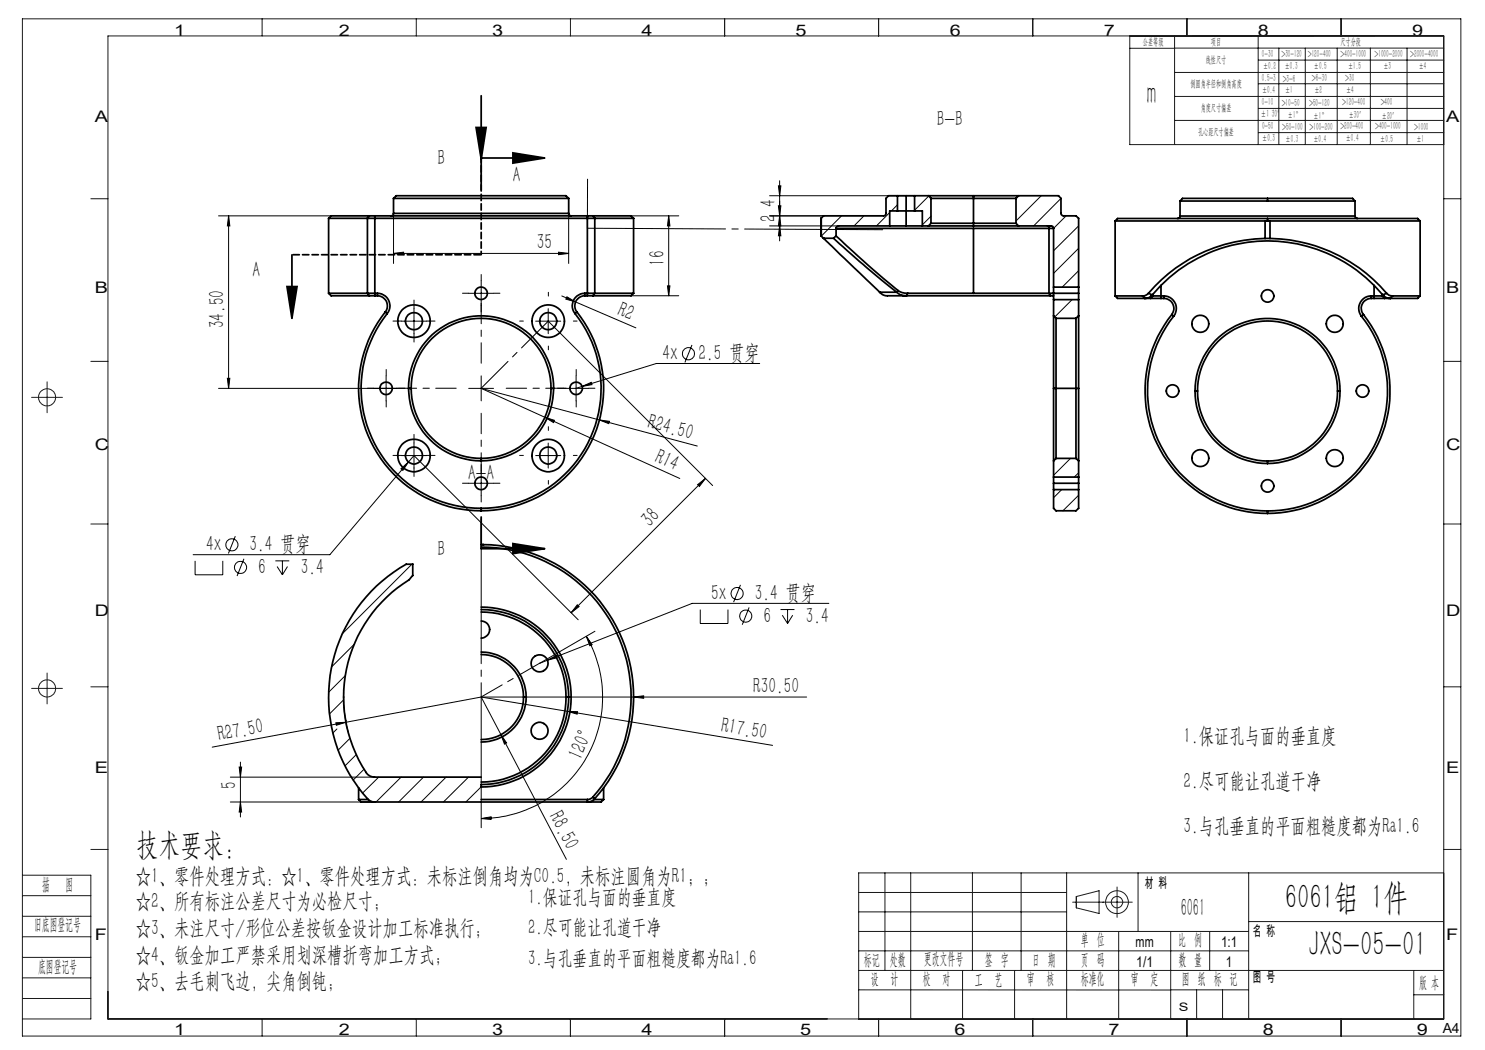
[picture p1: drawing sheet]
<svg xmlns="http://www.w3.org/2000/svg" width="297mm" height="210mm" viewBox="0 0 297 210" stroke-linecap="round" stroke-linejoin="round" font-family="sans-serif">
<g fill="none" stroke="#000" stroke-width=".2">
<path d="M117.5 35.8v9.9M153.9 39.1h29M155.7 37.2h.5l-.3 1.9zM155.9 36.2v12M185.7 39.2l-2.8 2.8M203.8 39.1l-.6 .6M208.2 39.1l-5 5.1M212.2 39.7l-5.5 5.5M43.7 43.2h22.5M45.7 43.2v34.5M45.7 43.2l.3 2h-.5zM78.7 50.7l2-.3v.5z"/>
<path d="M78.7 42.7v10M78.7 50.7h35M93.7 58.7h5M96.2 56.2v5M111.7 50.4l2 .3-2 .2zM112.4 59.2l2.7 1.2M113.4 59.4l1.7 1-1.9-.6zM113.7 42.7v10M126.2 43.2h9.5M126.2 59.2h9.5M133.5 57.2h.5l-.3 2zM133.7 43.2v16"/>
<path d="M133.7 43.2l.3 2h-.5zM153.9 45.2h13.8M155.7 41.2h.5l-.3 2zM155.9 45.2l.3 2h-.5zM155.9 43.2l.3 2h-.5zM164.7 43.2h-10.8M168.3 43.2l-4 4M172.8 43.2l-2 2M177.9 42.5l-2.6 2.7M179.5 40.9l-1.2 1.3M186.2 43.2l-1.7 1.8M213.2 43.2l-2.5 2.5"/>
<path d="M214.4 59.9l-3.4 3.5M215.7 45.2l-5 5M215.7 49.7l-5 5M215.7 54.1l-3.3 3.3M45.5 75.7h.5l-.3 2zM77.2 75.2v5M79.7 77.7h-36M80.3 64.2h5M82.8 61.7v5M93.7 77.7h5M96.2 75.2v5M107.1 64.2h5"/>
<path d="M109.6 61.7v5M109.6 64.2l32.9 32.9M112.7 77.7h5M115.1 60.4l12.1 5.2M115.2 75.2v5M116.4 77.3l1.9-.8 .1 .4zM116.4 77.3l-1.2 .4M138.4 69l-1.4 3.5M151.9 72.7h-20.6l-14.9 4.6M215.7 63.1l-.5 .6M80.2 93.8l1.5-1.4-1.1 1.7zM80.3 91.1h5"/>
<path d="M81.7 92.4l-15.7 18.5h-27.4M81.7 92.4l1.1-1.3 32.8 32.9M82.8 88.6v5M93.7 96.7h5M96.2 94.2v5M107.1 91.1h5M109 83.5l1.9 .6-.2 .4zM109 83.5l27 12.2M109 83.5l-12.8-5.8 43.3 11.5M109.6 88.6v5M119.9 84l2 .3-.2 .4zM139.5 96.9l1.6-1.2-1.2 1.6z"/>
<path d="M141.1 95.7l-26.9 26.8M212.3 97.9l-1.6 1.6M214.1 91.7l-3.4 3.4M215.7 94.6l-.9 .8M215.7 99.1l-3.1 3.1M39 112.2v2.8h5.6v-2.8M47.1 107.2l-1.4 3.5M48.8 111.8l-1.4 3.4M55.1 112.2h2.8M55.4 113.3l1.1 1.7M56.5 112.2v2.8M57.5 113.3l-1 1.7"/>
<path d="M82.4 112.8l-13.9 13.9M148.1 117l-1.4 3.4M68.7 140l-2.8 2.8M68.7 139.4a26.3 26.3 0 0 0 .9 7M69 135.1l-3.3 3.4M70.8 128.9l-4.5 4.5M96.2 139.4l4 7.5M96.2 139.4l-27 5.1M96.2 139.4h65.1M96.2 139.4l58.3 9.7M109.5 132l1.8-.9 .1 .4zM115.5 121l.3 .3-1.6 1.2z"/>
<path d="M117.3 127.3l1.1 1.6-.4 .2zM117.3 127.3a24.3 24.3 0 0 1-21.1 36.4M119 126.3l-11.1 6.4 1.6-.7M126.7 139.4l-.1 2M126.7 139.4l2-.2v.5zM140.1 121.9v2.8h5.5v-2.8M149.8 121.5l-1.4 3.4M156.1 121.9h2.8M156.5 123l1 1.7M157.5 121.9v2.8M158.5 123l-1 1.7M165.8 120.7h-27.4l-28.9 11.3"/>
<path d="M46.1 155.4h28.8M47.8 153.4h.5l-.2 2zM48.1 152.4v11M67.2 144.6l2-.1-1.9 .6zM67.4 145.8l-.8 .8M69.1 144.1h.1M69.2 144.5l-26.8 4.9M70 147.7l-2.4 2.3M71.3 150.9l-2.3 2.3M72.8 153.8l-2.2 2.2M75.7 155.4l-3.2 3.2M80.2 155.4l-5 5"/>
<path d="M84.7 155.4l-5 5M89.2 155.4l-5 5M93.7 155.4l-5 5M96.2 157.4l-3 3M100.2 146.9l1.1 1.7-.4 .2zM100.2 146.9l13.1 25M113.5 142.3h2l-.1 .5zM46.1 160.4h28.9M48.1 160.4l.2 2h-.5zM96.2 163.7l2-.3v.5z"/>
<circle cx="137.7" cy="70.7" r="1.2"/>
<circle cx="46.4" cy="109" r="1.22"/>
<circle cx="48.1" cy="113.5" r="1.22"/>
<circle cx="147.4" cy="118.7" r="1.21"/>
<circle cx="149.1" cy="123.2" r="1.21"/>
</g>
<g fill="none" stroke="#000" stroke-width=".35">
<path d="M96.2 19.1v18.9M78.7 39.7h35M78.7 39.7l.5-.6h34l.5 .6M78.7 39.7v3M95.2 25.5h2l-1 6.3zM96.2 31.6h12.7M102.6 30.6l6.3 1-6.3 1zM113.7 39.7v3M179.5 39.1h-1.8l-.5 .6v3l-.4 .5h-12.1l-.5 .5M179.5 39.1h1.7M179.5 39.1v3.1M181.2 39.1h1.7"/>
<path d="M181.2 39.1v6.1M182.9 39.1h2.8M182.9 39.1v3.1M185.7 39.1h9M185.7 39.1l.5 .6M186.2 39.7h17M186.2 39.7v5M194.7 39.1h9M194.7 39.1v6.1M203.2 39.7v5M203.7 39.1h8l.5 .6 .1 3.3 .3 .2h2.6l.5 .5v13.7M203.7 39.1l-.5 .6"/>
<path d="M253.5 39.7h-17l-.5 .5M253.5 39.7h17l.5 .5M253.5 39.7v.5M57.4 57.3h2l-1 6.4zM58.4 51v12.7M65.7 58.7h7.8M65.7 58.7l.5 .5h7.7M65.7 43.7h7.8M65.7 43.7v15M73.5 58.7h2M73.5 43.7h45.5M73.5 58.7l.4 .5"/>
<path d="M73.5 43.7v15M73.9 59.2h1.1M73.9 43.2h1.1M73.9 43.2h-7.7l-.5 .5M73.9 43.2l-.4 .5M75 43.2v16M75 43.2h42.5M75 59.2h.5M75.5 59.2a1.99 1.99 0 0 1 1.8 1.1 1.99 1.99 0 0 1-.3 2.1M75.5 58.7a2.49 2.49 0 0 1 2.2 1.4 2.49 2.49 0 0 1-.3 2.6M75.5 58.7v.5M78.7 42.7l-.1 .3-.4 .2"/>
<path d="M78.7 42.7h35M113.7 42.7l.2 .3 .3 .2M116.9 59.2a1.99 1.99 0 0 0-1.8 1.1 1.99 1.99 0 0 0 .3 2.1M116.9 58.7a2.49 2.49 0 0 0-2.2 1.4 2.49 2.49 0 0 0 .3 2.6M116.9 58.7h2.1M116.9 58.7v.5M116.9 59.2h.6M117.5 43.2h1.1M117.5 59.2h1.1M117.5 43.2v16M118.6 43.2h7.6l.5 .5M118.6 43.2l.4 .5"/>
<path d="M119 58.7h7.7M119 43.7h7.7M119 43.7v15M119 58.7l-.4 .5M126.7 58.7l-.5 .5h-7.6M126.7 43.7v15M164.2 47.2l.5 .5M164.2 43.7v3.5M164.7 47.7l11.3 10.7M164.7 47.7h.1M164.7 47.7h2M166.7 47.7h.1a222.4 222.4 0 0 0 12.6 10.7"/>
<path d="M167.2 47.2l-.5 .5M167.2 47.2l.7 .6a193.9 193.9 0 0 0 11.7 10.3M167.2 45.7h27.5M167.2 45.7v1.5M175.9 58.4l.1 .2M176 58.4a1.79 1.79 0 0 0 1.5 .8h3.8M176 58.4h3.4M177.9 45.2h-10.3l-.3 .2-.1 .3M177.9 45.2h3.3M179.4 58.4l.7 .5 1.2 .3M179.5 42.2h3.4M179.5 42.2h-1.6v3"/>
<path d="M179.6 58.1a2.97 2.97 0 0 0 1.9 .6M179.6 58.1l-.2 .3M181.2 45.2h3.3M181.3 59.2h28.8M181.5 58.7h13.2M181.5 58.7l-.2 .5M182.9 42.2h1.6v3M184.5 45.2h1.2M185.7 45.2h9M186.2 44.7h17M186.2 44.7l-.5 .5M194.7 45.7h15.1"/>
<path d="M194.7 45.2h9M194.7 58.7h15.1M194.7 45.7v13M203.2 44.7l.5 .5M203.7 45.2h6.6l.3 .1 .1 .4M209.5 45.2l.2 .1 .1 .4M209.8 45.7h.9M209.8 58.7h.9M209.8 45.7v13M209.8 58.7l.3 .5M210.1 59.2h.6M210.7 58.7v1.2"/>
<path d="M210.7 57.4v1.3M210.7 58.7h5M210.7 57.4h5M210.7 45.7v11.7M210.7 59.9v3.3M210.7 59.9h5M215.7 58.7v1.2M215.7 57.4v1.3M215.7 59.9v3.3M223 44.2h30M223 59.2h5.5M223 59.2l.5 .5h5.5"/>
<path d="M223 44.2v15M228.5 59.2l.5 .5M229 59.7h1.1M229.7 58.7l-.7 .4-.5 .1M229.7 58.7l.8 .3M230.1 59.7h2.1M230.2 59.2h.3M230.5 59a30 30 0 0 1 46 0M230.5 59l-.8 .6-.7 .1M230.5 59.2h2.3M230.5 59.2l-.4 .5M230.5 58.9v.3"/>
<path d="M232.2 57.1v2.6M232.2 59.7h.6M232.8 59.2a2.52 2.52 0 0 1 2.2 1.4 2.52 2.52 0 0 1-.3 2.6M232.8 59.7a2.02 2.02 0 0 1 1.8 1.1 2.02 2.02 0 0 1-.2 2.1M232.8 59.2v.5M236 43.2l-.1 .4-.4 .1M236 43.2h35M236 40.2h17.5M236 40.2v3M253 47.7a31.3 31.3 0 0 0-23.3 11M253 44.2h.5M253 47.7h1"/>
<path d="M253 44.2v3.5M253.5 43.7h-30l-.5 .5M253.5 43.7h30l.5 .5M253.5 44.2h.5M253.5 40.2h17.5M253.5 43.7v.5M254 47.7a31.3 31.3 0 0 1 23.3 11M254 44.2h30M254 44.2v3.5M271 43.2l.1 .4 .4 .1M271 40.2v3M274.2 59.2h2.3"/>
<path d="M274.2 59.2a2.52 2.52 0 0 0-2.2 1.4 2.52 2.52 0 0 0 .3 2.6M274.2 59.7a1.99 1.99 0 0 0-1.8 1.1 1.99 1.99 0 0 0 .3 2.1M274.2 59.7h.6M274.2 59.2v.5M274.8 59.7h2.1M274.8 57.1v2.6M276.5 59.2l.4 .5M276.5 59.2h.3M276.5 58.9v.3M276.5 59a1.89 1.89 0 0 0 1.6 .7M276.9 59.7h1.2M277.3 58.7l.5 .3 .7 .2"/>
<path d="M277.3 58.7l-.8 .3M278.5 59.2h5.5M278.5 59.2l-.4 .5M284 59.2l-.5 .5h-5.4M284 44.2v15M77 62.4a24.5 24.5 0 0 0-2.8 25.9 24.5 24.5 0 0 0 22 13.9M77 62.4l.4 .3M77.4 62.7a24 24 0 0 0-2.8 25.4 24 24 0 0 0 21.6 13.6M81.7 77.7a14.5 14.5 0 0 1 14.5-14.5 14.5 14.5 0 0 1 14.5 14.5M81.7 77.7a14.6 14.6 0 0 0 14.5 14.5M81.7 77.7h.5M82.2 77.7a14 14 0 0 1 14-14 14 14 0 0 1 14 14"/>
<path d="M82.2 77.7a14 14 0 0 0 14 14M110.2 77.7a14 14 0 0 1-14 14M110.2 77.7h.5M110.7 77.7a14.6 14.6 0 0 1-14.5 14.5M115 62.7a24 24 0 0 1 2.8 25.4 24 24 0 0 1-21.6 13.6M115.4 62.4a24.5 24.5 0 0 1 2.9 25.9 24.5 24.5 0 0 1-22.1 13.9M115.4 62.4l-.4 .3M210.7 77.7v14.5M210.7 63.2v14.5M210.7 77.7h5M210.7 63.2l.5 .5M211.2 63.7v28"/>
<path d="M211.2 63.7h4M215.2 63.7v28M215.7 77.7v14.5M215.7 63.2v14.5M215.7 63.2l-.5 .5M234.4 62.9a24.5 24.5 0 0 0-2.9 25.9 24.5 24.5 0 0 0 22 13.9M234.4 62.9l.3 .3M234.7 63.2a24 24 0 0 0-2.8 25.4 24 24 0 0 0 21.6 13.6M239 78.2a14.5 14.5 0 0 0 14.5 14.5M239 78.2a14.5 14.5 0 0 1 14.5-14.5 14.5 14.5 0 0 1 14.5 14.5M239 78.2h.5M239.5 78.2a14 14 0 0 0 14 14"/>
<path d="M239.5 78.2a14 14 0 0 1 14-14 14 14 0 0 1 14 14M267.5 78.2a14 14 0 0 1-14 14M267.5 78.2h.5M268 78.2a14.5 14.5 0 0 1-14.5 14.5M272.3 63.2a24 24 0 0 1 2.8 25.4 24 24 0 0 1-21.6 13.6M272.7 62.9a24.5 24.5 0 0 1 2.9 25.9 24.5 24.5 0 0 1-22.1 13.9M272.7 62.9l-.4 .3M96.2 91.7v.5M210.7 96.7v1.2M210.7 95.4v1.3M210.7 97.9v3.8l.5 .5h4l.5-.5v-3.8M210.7 92.2v3.2"/>
<path d="M210.7 95.4h5M210.7 97.9h5M210.7 96.7h5M211.2 91.7l-.5 .5M211.2 91.7h4M215.2 91.7l.5 .5M215.7 96.7v1.2M215.7 95.4v1.3M215.7 92.2v3.2M253.5 92.2v.5M96.2 109.4a30 30 0 0 1 27.4 17.8 30 30 0 0 1-5 32.2M96.2 108.9h.5"/>
<path d="M96.2 101.7v.5M96.2 103.4v6.3h12.7M96.7 108.9a30.5 30.5 0 0 1 27.5 18.3 30.5 30.5 0 0 1-5.2 32.5M102.6 108.7l6.3 1-6.3 1zM253.5 102.2v.5M96.2 121.9a17.5 17.5 0 0 1 17.5 17.5M96.2 122.4a17 17 0 0 1 17 17M96.2 130.4a9.1 9.1 0 0 1 9 9M96.2 124.2a1.71 1.71 0 0 1 1.7 1.7 1.71 1.71 0 0 1-1.7 1.7M96.2 130.9a8.5 8.5 0 0 1 8.5 8.5M96.2 121.4a18 18 0 0 1 18 18M104.7 139.4a8.5 8.5 0 0 1-8.5 8.5"/>
<path d="M104.7 139.4h.5M105.2 139.4a9 9 0 0 1-9 9M113.2 139.4a17 17 0 0 1-17 17M113.2 139.4h.5M113.7 139.4a17.6 17.6 0 0 1-17.5 17.5v.4a17.9 17.9 0 0 0 18-17.9M113.7 139.4h.5M71.7 159.9h2M71.7 159.9l.5 .5h2.8M71.7 157.6v2.3M96.2 155.4h-21.3a1.95 1.95 0 0 1-1.7-.9 27.7 27.7 0 0 1 8.8-38.7l.6-.7v-2.3h-.3a2.9 2.9 0 0 0-2.3 .8 30.4 30.4 0 0 0-6 46.6l1 .2M96.2 159.9h21.3M117.5 159.9v.5"/>
<path d="M118.6 159.4l-.7 .4-.4 .1M118.6 159.4l.4 .3M118.8 159.9h1.9M119 159.7a1.99 1.99 0 0 1-1.5 .7M120.7 159.9l-.5 .5h-2.7M120.7 157.6v2.3M75 160.4h42.5"/>
<circle cx="96.2" cy="58.7" r="1.25"/>
<circle cx="253.5" cy="59.2" r="1.25"/>
<circle cx="77.2" cy="77.7" r="1.24"/>
<circle cx="82.8" cy="64.2" r="1.7"/>
<circle cx="82.8" cy="64.2" r="3.3"/>
<circle cx="109.6" cy="64.2" r="3.3"/>
<circle cx="109.7" cy="64.2" r="1.71"/>
<circle cx="115.2" cy="77.7" r="1.25"/>
<circle cx="234.5" cy="78.2" r="1.25"/>
<circle cx="240.1" cy="64.8" r="1.7"/>
<circle cx="267" cy="64.8" r="1.7"/>
<circle cx="272.5" cy="78.2" r="1.24"/>
<circle cx="82.8" cy="91.1" r="3.2"/>
<circle cx="82.8" cy="91.1" r="1.69"/>
<circle cx="96.2" cy="96.7" r="1.26"/>
<circle cx="109.6" cy="91.1" r="3.2"/>
<circle cx="109.6" cy="91.1" r="1.69"/>
<circle cx="240.1" cy="91.6" r="1.69"/>
<circle cx="253.5" cy="97.2" r="1.25"/>
<circle cx="266.9" cy="91.6" r="1.69"/>
<circle cx="107.9" cy="132.7" r="1.69"/>
<circle cx="107.9" cy="146.2" r="1.69"/>
</g>
<g fill="none" stroke="#191924" stroke-width=".2">
<path d="M4.5 3.8h287.7v203.4h-287.7zM52.4 3.8v3.4M83.3 3.8v3.4M114.1 3.8v3.4M144.9 3.8v3.4M175.7 3.8v3.4M206.6 3.8v3.4M226 7.2v21.7h62.7M226 9.7h8.9M234.9 7.2v21.7M234.9 9.6h53.8M234.9 14.5h53.8"/>
<path d="M234.9 19.3h53.8M237.4 3.8v3.4M251.6 7.2v21.7M251.7 12h37M251.7 16.7h37M255.8 9.6v19.3M261.1 9.6v19.3M267.4 9.6v19.3M268.2 3.8v3.4M274.1 9.6v7.2M274.1 16.9v12M281.4 9.6v7.2"/>
<path d="M281.4 16.9v12M18.2 39.7h3.4M234.9 24.1h53.8M251.7 21.7h37M251.7 26.5h37M288.7 39.7h3.5M6.3 79.5h6.2M9.4 76.4v6.1M18.2 72.3h3.4M288.7 72.3h3.5M18.2 104.8h3.4M288.7 104.8h3.5"/>
<path d="M6.3 137.7h6.2M9.4 134.6v6.2M18.2 137.4h3.4M288.7 137.4h3.5M4.5 175h13.7v28.8h-13.7M4.5 179.1h13.7M18.2 169.9h3.4M171.7 178.5h41.6M177 174.6v19.5M182.1 174.6v29.2M194.5 174.6v19.5M204.2 174.6v19.5"/>
<path d="M213.3 174.6v29.2M215.3 179.3l4.5-1.2v4.6l-4.5-1.1zM223.4 177.4v6.1M227.6 174.6v11.7M249.7 174.6v29.2M288.7 174.6h-117v29.2h117M288.7 169.9h3.5M4.5 191.5h13.7M4.5 183.3h13.7M4.5 187.4h13.7M4.5 195.6h13.7M4.5 199.7h13.7"/>
<path d="M171.7 194.1h117M171.7 198h62.4M171.7 190.2h78M171.7 182.4h41.6M171.7 186.3h78M192.5 194.1v9.7M202.9 194.1v9.7M214.5 180.4h11.9M223.7 186.3v17.5M234.1 198h15.6M234.1 186.3v17.5M239.3 198v5.8"/>
<path d="M241.9 186.3v7.8M244.5 198v5.8M249.7 184.3h39M282.8 194.1v9.7M282.8 199h5.9M52.4 203.8v3.4M83.3 203.8v3.4M114.1 203.8v3.4M144.9 203.8v3.4M175.7 203.8v3.4M206.6 203.8v3.4M237.4 203.8v3.4"/>
<path d="M268.2 203.8v3.4M288.7 203.8h-267.1v-196.6h267.1v196.6"/>
<circle cx="9.4" cy="79.5" r="1.71"/>
<circle cx="9.4" cy="137.7" r="1.71"/>
<circle cx="223.4" cy="180.4" r="2.28"/>
<circle cx="223.4" cy="180.4" r="1.14"/>
</g>
<path d="M91.2 77.6h-12M96.2 72.6v-12M101.2 77.6h12M96.2 82.6v12" fill="none" stroke="#000" stroke-width=".2" stroke-dasharray="30.5 1.3 1.3 1.3" stroke-dashoffset="26.4"/>
<g fill="none" stroke="#000" stroke-width=".2" stroke-dasharray="30.5 1.3 1.3 1.3">
<path d="M93.7 58.6h-1.2M96.2 56.1v-1.2M98.7 58.6h1.3M109.7 59.2v-.7M74.7 77.6h-1.2M77.2 75.1v-1.2M79.7 77.6h1.3M80.3 64.2h-1.7M82.8 61.7v-1.7M82.8 66.7v1.7M85.3 64.2h1.7M96.2 61.1v1.3"/>
<path d="M104.7 64.2h-.8M109.7 69.2v.8M112.7 77.6h-1.2M114.7 64.2h.7M115.2 75.1v-1.2M117.7 77.6h1.3M77.2 80.1v1.3M80.3 91.1h-1.7M82.8 88.6v-1.7M82.8 93.6v1.7M85.3 91.1h1.7M93.7 96.6h-1.2"/>
<path d="M96.2 94.1v-1.2M96.2 99.1v1.3M98.7 96.6h1.3M104.7 91.1h-.8M109.7 86.1v-.8M109.7 96.1v.7M114.7 91.1h.7M115.2 80.1v1.3"/>
</g>
<path d="M96.2 50.9h-37.8" fill="none" stroke="#000" stroke-width=".35" stroke-dasharray="1.3 .6" stroke-dashoffset="-.2"/>
<path d="M96.2 50.9v-19.1" fill="none" stroke="#000" stroke-width=".35" stroke-dasharray="1.3 .6" stroke-dashoffset=".6"/>
<path d="M117.5 45.6l59 .3" fill="none" stroke="#000" stroke-width=".2" stroke-dasharray="30.5 1.3 1.3 1.3" stroke-dashoffset="2.9"/>
<path d="M109.7 64.2l-13.5 13.4" fill="none" stroke="#000" stroke-width=".2" stroke-dasharray="30.5 1.3 1.3 1.3" stroke-dashoffset="22.9"/>
<path d="M96.2 103.7v61.8" fill="none" stroke="#000" stroke-width=".2" stroke-dasharray="30.5 1.3 1.3 1.3" stroke-dashoffset="1.5"/>
<path d="M107.9 132.6l-11.7 6.8" fill="none" stroke="#000" stroke-width=".2" stroke-dasharray="30.5 1.3 1.3 1.3" stroke-dashoffset="25.6"/>
<g fill="#000">
<path d="M113.4 59.4l1.7 1-1.9-.6zM109 83.5l1.9 .6-.2 .4zM119.9 84l2 .3-.2 .4zM126.7 139.4l2-.2v.5zM67.2 144.6l2-.1-1.9 .6zM100.2 146.9l1.1 1.7-.4 .2zM113.5 142.3h2l-.1 .5z"/>
<path d="M78.7 50.7l2-.3v.5zM111.7 50.4l2 .3-2 .2zM116.4 77.3l2-.4-.1-.4zM80.2 93.8l.4 .3 1.1-1.7zM109.5 132l1.9-.5-.1-.4z"/>
<path d="M133.7 43.2l.3 2h-.5zM133.5 57.2h.5l-.3 2zM45.7 43.2l.3 2h-.5zM45.5 75.7h.5l-.3 2zM155.7 37.2h.5l-.3 1.9zM155.9 43.2l.3 2h-.5z"/>
<path d="M155.9 45.2l.3 2h-.5zM155.7 41.2h.5l-.3 2z"/>
<path d="M57.4 57.3h2l-1 6.4zM95.2 25.5h2l-1 6.3zM102.6 30.6l6.3 1-6.3 1zM102.6 108.7l6.3 1-6.3 1z"/>
<path d="M139.5 96.9l1.6-1.2-1.2 1.6zM115.5 121l.3 .3-1.6 1.2z"/>
<path d="M47.8 153.4h.5l-.2 2zM48.1 160.4l.2 2h-.5z"/>
<path d="M96.2 163.7l2-.3v.5zM117.3 127.3l1.1 1.6-.4 .2z"/>
</g>
<g font-size="7.1">
<text x="257" y="181.8">6061铝 1件</text>
<text x="261.7" y="191.1">JXS-05-01</text>
</g>
<text font-size="6.3" fill="#0a0605" x="229.4" y="20.8">m</text>
<text font-size="6.3" x="27.3" y="170.9">技术要求：</text>
<text font-size="5" fill="#0a0605" x="236.1" y="183.2">6061</text>
<g font-size="4.4">
<text x="187.3" y="25.1">B-B</text>
<text x="87.5" y="33">B</text>
<text x="102.6" y="36.3">A</text>
<text x="155.1" y="41.4" transform="rotate(-90 155.1 41.4)">4</text>
<text x="155.1" y="44.5" transform="rotate(-90 155.1 44.5)">2</text>
<text x="107.4" y="49.8">35</text>
<text x="132.9" y="53.2" transform="rotate(-90 132.9 53.2)">16</text>
<text x="50.5" y="55.4">A</text>
<text x="44.9" y="65.6" transform="rotate(-90 44.9 65.6)">34.50</text>
<text x="123.3" y="63" transform="rotate(23 123.3 63)">R2</text>
<text x="132.5" y="72">4x</text>
<text x="139.7" y="72">2.5 贯穿</text>
<text x="129.3" y="85.6" transform="rotate(15 129.3 85.6)">R24.50</text>
<text x="93.6" y="96">A-A</text>
<text x="130.7" y="92.4" transform="rotate(24 130.7 92.4)">R14</text>
<text x="130" y="105.5" transform="rotate(-45 130 105.5)">38</text>
<text x="41.2" y="110.3">4x</text>
<text x="49.9" y="110.3">3.4 贯穿</text>
<text x="87.5" y="111.2">B</text>
<text x="51.7" y="114.8">6</text>
<text x="60.1" y="114.8">3.4</text>
<text x="142.3" y="120">5x</text>
<text x="151" y="120">3.4 贯穿</text>
<text x="152.7" y="124.5">6</text>
<text x="161.2" y="124.5">3.4</text>
<text x="150.6" y="138.5">R30.50</text>
<text x="43.8" y="148.3" transform="rotate(-11 43.8 148.3)">R27.50</text>
<text x="144.1" y="146.4" transform="rotate(9 144.1 146.4)">R17.50</text>
<text x="236.7" y="148.6">1.保证孔与面的垂直度</text>
<text x="116.3" y="152.1" transform="rotate(-67 116.3 152.1)">120°</text>
<text x="47.2" y="157.9" transform="rotate(-90 47.2 157.9)">5</text>
<text x="236.7" y="157.6">2.尽可能让孔道干净</text>
<text x="109.8" y="163.3" transform="rotate(62 109.8 163.3)">R8.50</text>
<text x="236.7" y="166.6">3.与孔垂直的平面粗糙度都为Ra1.6</text>
<text x="27.2" y="176.7">☆1、零件处理方式：☆1、零件处理方式：未标注倒角均为C0.5，未标注圆角为R1；；</text>
</g>
<g font-size="4.4" fill="#0a0605">
<text x="27.2" y="181.7">☆2、所有标注公差尺寸为必检尺寸；</text>
<text x="27.2" y="187">☆3、未注尺寸/形位公差按钣金设计加工标准执行；</text>
<text x="27.2" y="192.3">☆4、钣金加工严禁采用划深槽折弯加工方式；</text>
<text x="27.2" y="197.7">☆5、去毛刺飞边，尖角倒钝；</text>
</g>
<g font-size="4.2">
<text x="105.6" y="180.8">1.保证孔与面的垂直度</text>
<text x="105.6" y="186.9">2.尽可能让孔道干净</text>
<text x="105.6" y="192.9">3.与孔垂直的平面粗糙度都为Ra1.6</text>
</g>
<g font-size="3.4" fill="#0a0605">
<text x="8.4" y="178">描</text>
<text x="13.1" y="178">图</text>
<text x="6.8" y="186">旧底图登记号</text>
<text x="7.6" y="194.4">底图登记号</text>
</g>
<g font-size="3.3" fill="#0a0605">
<text x="216.2" y="189">单 位</text>
<text x="235.7" y="189">比 例</text>
<text x="172.8" y="192.9">标记</text>
<text x="174.2" y="196.7">设</text>
<text x="178" y="192.9">处数</text>
<text x="178.1" y="196.7">计</text>
<text x="184.6" y="196.8">校</text>
<text x="184.8" y="192.9">更改文件号</text>
<text x="188.5" y="196.8">对</text>
<text x="195" y="196.9">工</text>
<text x="197" y="192.9">签 字</text>
<text x="198.9" y="196.9">艺</text>
<text x="205.4" y="196.8">审</text>
<text x="206.4" y="192.9">日 期</text>
<text x="209.3" y="196.8">核</text>
<text x="216.2" y="196.8">标准化</text>
<text x="216.2" y="193">页 码</text>
<text x="226.2" y="196.8">审</text>
<text x="230.1" y="196.8">定</text>
<text x="235.7" y="192.9">数 量</text>
<text x="236.4" y="196.8">图 纸 标 记</text>
<text x="283.8" y="197.5">版 本</text>
</g>
<g font-size="3.2" fill="#0a0605">
<text x="34.9" y="7.2">1</text>
<text x="67.8" y="7.2">2</text>
<text x="98.4" y="7.1">3</text>
<text x="128.3" y="7.2">4</text>
<text x="159.1" y="7.1">5</text>
<text x="190" y="7.1">6</text>
<text x="220.8" y="7.2">7</text>
<text x="251.6" y="7.1">8</text>
<text x="282.4" y="7.1">9</text>
<text x="19" y="24.3">A</text>
<text x="289.2" y="24.3">A</text>
<text x="19" y="58.6">B</text>
<text x="289.2" y="58.6">B</text>
<text x="19" y="90">C</text>
<text x="289.2" y="90">C</text>
<text x="19" y="123.1">D</text>
<text x="289.2" y="123.1">D</text>
<text x="19" y="154.6">E</text>
<text x="289.2" y="154.6">E</text>
<text x="19" y="187.9">F</text>
<text x="289.2" y="187.9">F</text>
<text x="34.9" y="207">1</text>
<text x="67.8" y="207">2</text>
<text x="98.4" y="207">3</text>
<text x="128.3" y="207">4</text>
<text x="160.1" y="207">5</text>
<text x="190.9" y="207">6</text>
<text x="221.7" y="207">7</text>
<text x="252.5" y="207">8</text>
<text x="283.4" y="207">9</text>
</g>
<g font-size="3" fill="#0a0605">
<text x="227.1" y="189.5">mm</text>
<text x="244.2" y="189.5">1:1</text>
<text x="227.3" y="193.3">1/1</text>
<text x="245.2" y="193.4">1</text>
</g>
<g font-size="2.8" fill="#0a0605">
<text x="229" y="177.6">材 料</text>
<text x="250.6" y="187.2">名 称</text>
<text x="250.6" y="196.4">图 号</text>
<text x="288.5" y="206.5">A4</text>
</g>
<text font-size="2.3" fill="#0a0605" x="235.8" y="202.1">S</text>
<text font-size="2.1" fill="#0a0605" x="252.2" y="23.4">±1 30′ ±1</text>
<g font-size="2" fill="#0a0605">
<text x="228.6" y="8.9">公差等级</text>
<text x="242.2" y="9">项目</text>
<text x="252.4" y="11.4">0-30</text>
<text x="256.3" y="11.3">&gt;30-120</text>
<text x="261.6" y="11.4">&gt;120-400</text>
<text x="268.1" y="8.9">尺寸分段</text>
<text x="268.1" y="11.4">&gt;400-1000</text>
<text x="274.9" y="11.4">&gt;1000-2000</text>
<text x="282" y="11.5">&gt;2000-4000</text>
<text x="238.1" y="17.4">倒圆角半径和倒角高度</text>
<text x="241.2" y="12.5">线性尺寸</text>
<text x="252.4" y="16.3">0.5-3</text>
<text x="252.6" y="13.9">±0.2</text>
<text x="256.5" y="16.4">&gt;3-6</text>
<text x="257" y="13.8">±0.3</text>
<text x="262.4" y="16.2">&gt;6-30</text>
<text x="262.8" y="13.9">±0.5</text>
<text x="269" y="16.2">&gt;30</text>
<text x="269.6" y="13.8">±1.5</text>
<text x="276.7" y="13.8">±3</text>
<text x="283.8" y="13.8">±4</text>
<text x="240.1" y="22.2">角度尺寸偏差</text>
<text x="252.4" y="21">0-10</text>
<text x="252.4" y="18.5">±0.4</text>
<text x="256.3" y="21.1">&gt;10-50</text>
<text x="257" y="18.6">±1</text>
<text x="261.8" y="21.1">&gt;50-120</text>
<text x="262.7" y="23.8">±1°</text>
<text x="262.9" y="18.7">±2</text>
<text x="268.4" y="21">&gt;120-400</text>
<text x="269.2" y="18.6">±4</text>
<text x="269.7" y="23.7">±30′</text>
<text x="276.1" y="21">&gt;400</text>
<text x="276.4" y="23.8">±20′</text>
<text x="239.6" y="27.1">孔心距尺寸偏差</text>
<text x="252.4" y="25.9">0-50</text>
<text x="252.4" y="28.2">±0.3</text>
<text x="256.4" y="26">&gt;50-100</text>
<text x="257.1" y="28.3">±0.3</text>
<text x="261.9" y="26">&gt;100-200</text>
<text x="262.7" y="28.4">±0.4</text>
<text x="268.1" y="25.9">&gt;200-400</text>
<text x="269.2" y="28.2">±0.4</text>
<text x="275" y="25.8">&gt;400-1000</text>
<text x="276.1" y="28.3">±0.5</text>
<text x="282.9" y="26">&gt;1000</text>
<text x="283.3" y="28.4">±1</text>
</g>
<text font-size="1.9" fill="#0a0605" x="259.1" y="23.7">°</text>
</svg>
